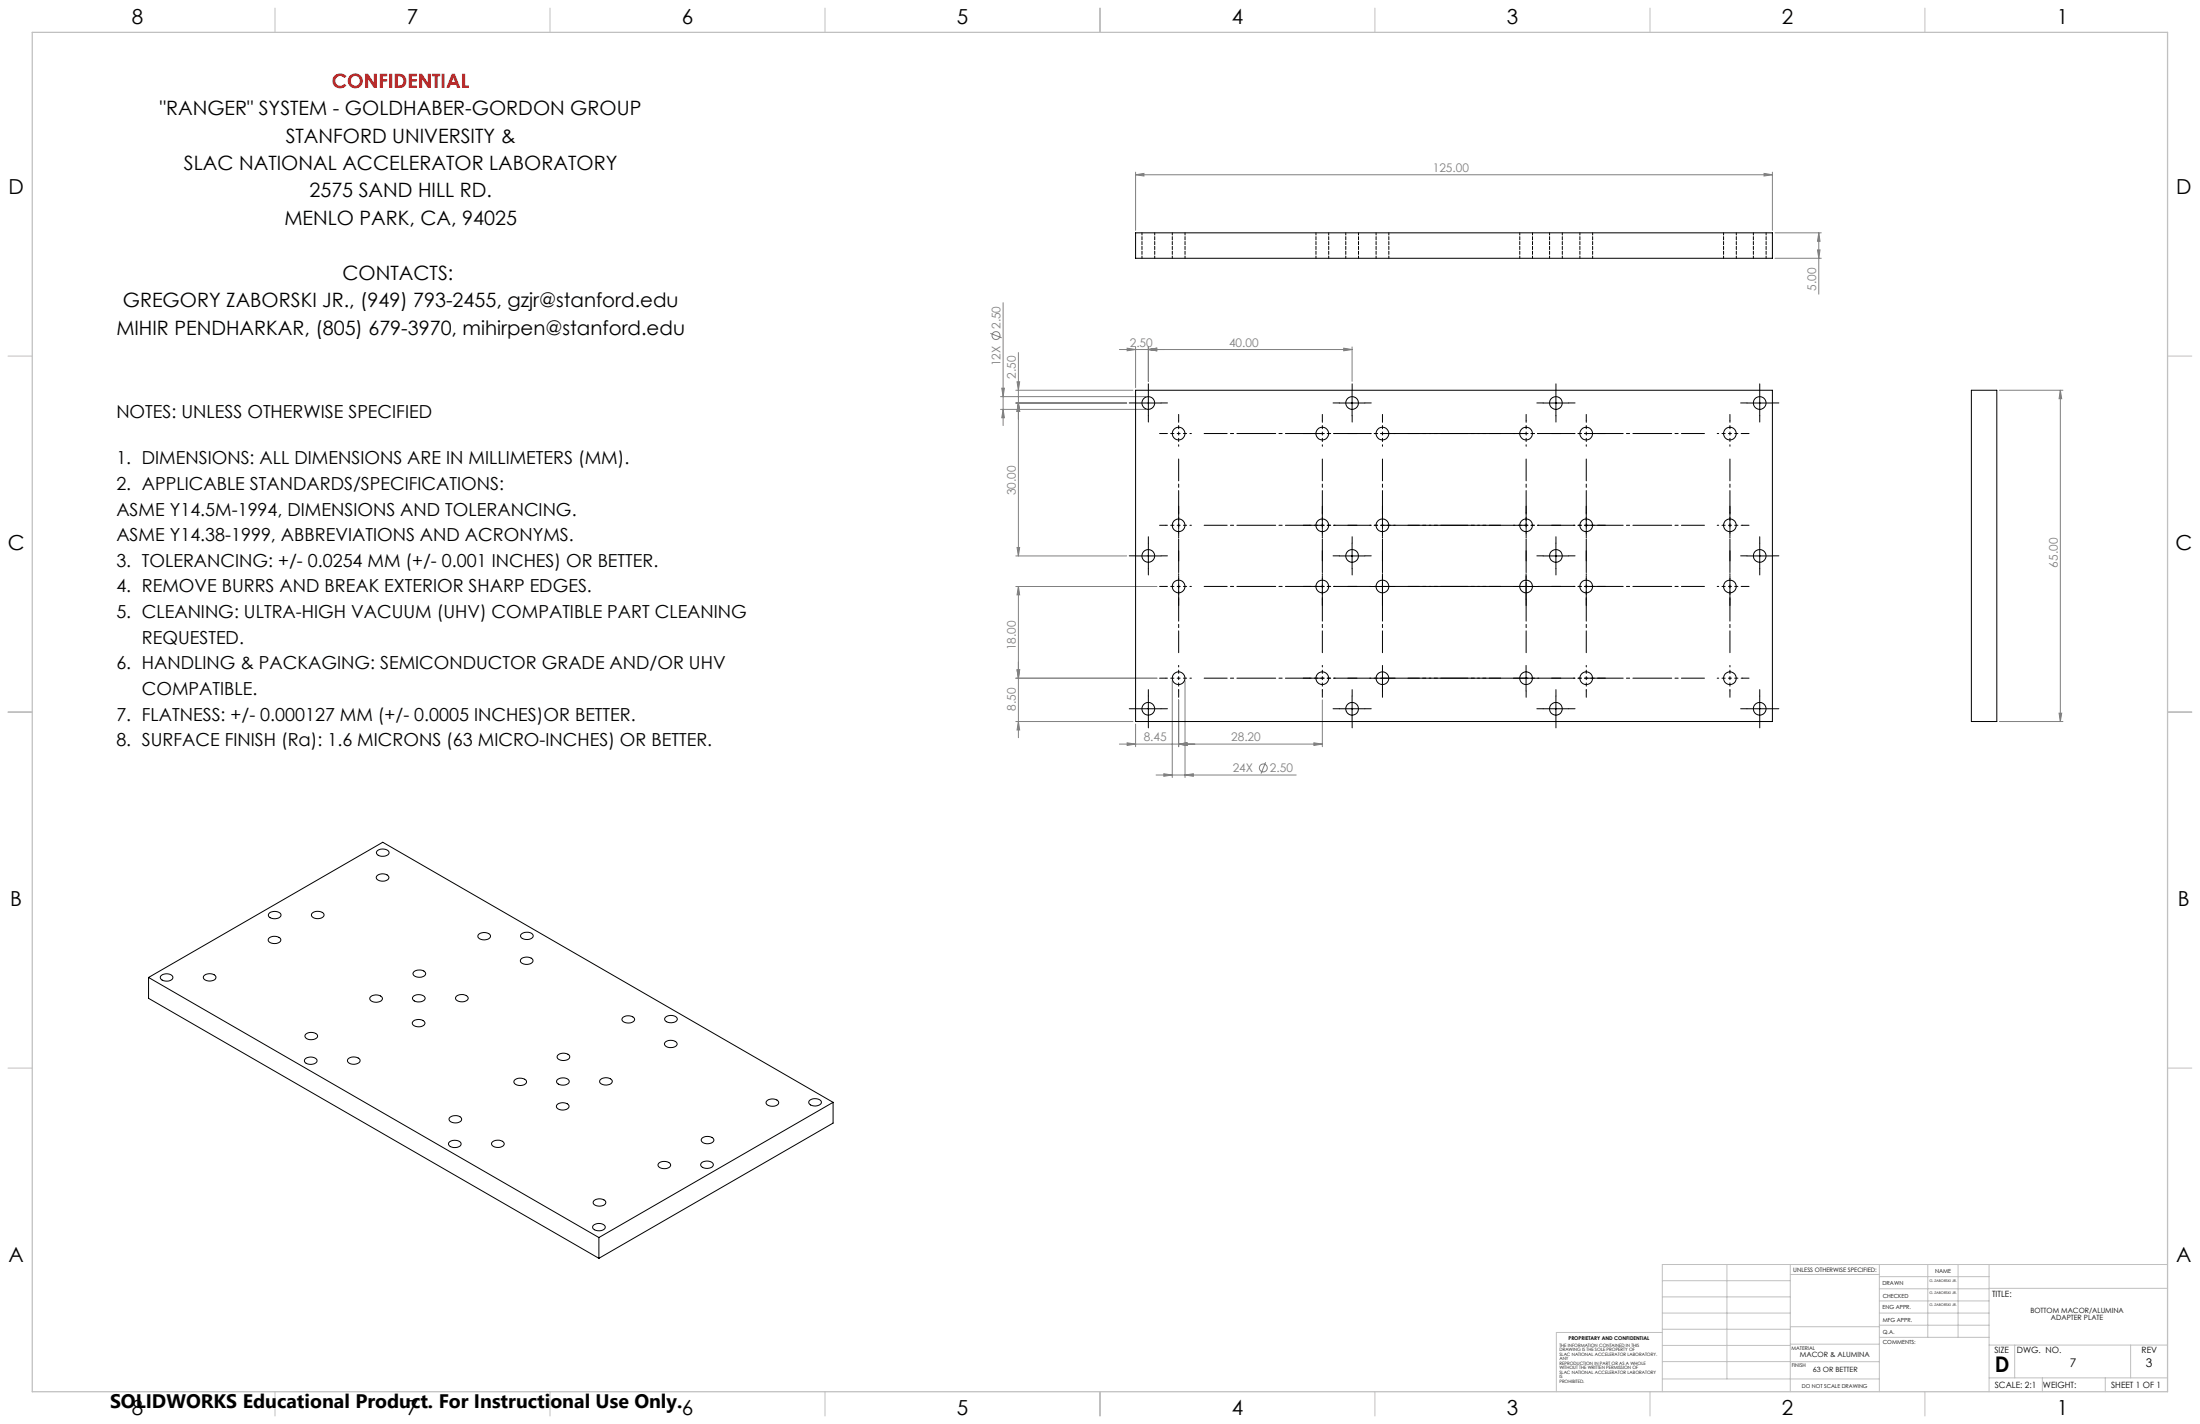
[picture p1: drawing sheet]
<svg xmlns="http://www.w3.org/2000/svg" width="864mm" height="559mm" viewBox="0 0 864 559" stroke-linecap="round" stroke-linejoin="round" font-family="sans-serif">
<g fill="none" stroke="#808080" stroke-width=".39">
<path d="M445.8 68.6l3.3-.5v1zM445.8 67.6v22.8M445.8 68.6h249.9M692.5 68.1l3.2 .5-3.2 .5zM695.7 67.6v22.8M696.8 91.4h18.1M713.5 98.1h.9l-.4 3.3zM714 91.4v24M714 91.4l.4 3.3h-.9zM393.8 118.8v48.2M696.8 101.4h18.1M388.8 130.8l4.4 1.8"/>
<path d="M399.8 138.4v79.8M439.4 137.2h91.4M442.5 136.6l3.3 .6-3.3 .5zM445.8 136.1v16.1M450.8 137.2l3.3-.6v1.1zM450.8 136.1v13.5M527.5 136.6l3.3 .6-3.3 .5zM530.8 136.1v13.5M392.7 155.6h57.1M393.2 152.3h1.1l-.5 3.3zM398.7 153.1h46M398.7 158.2h43.6"/>
<path d="M399.2 149.8h1.1l-.5 3.3zM399.8 158.2l.5 3.2h-1.1zM784.9 153.1h24.9M808.8 153.1l.5 3.4h-1zM808.8 153.1v130M392.7 160.7h57.1M393.8 160.7l.5 3.2h-1.1zM398.7 218.2h43.6M399.2 214.8h1.1l-.5 3.4zM398.7 230.2h55.5M399.8 230.2l.5 3.2h-1.1zM399.8 230.2v59.3"/>
<path d="M399.2 262.9h1.1l-.5 3.2zM454.2 266.1h-55.5M460.2 267.2v37.9M462.7 274.6v18.4M465.2 267.2v37.9M519.1 274.6v18.4M808.3 279.9h1l-.5 3.2zM398.7 283.1h46M399.8 283.1l.5 3.4h-1.1zM439.4 292h79.7M442.5 291.5l3.3 .5-3.3 .5zM445.8 284.1v8.9"/>
<path d="M462.7 292l3.2-.5v1zM496.8 299.1l-1.8 4.5M515.8 291.5l3.3 .5-3.3 .5zM784.9 283.1h24.9M453.8 304.1h55M456.8 303.6l3.4 .5-3.4 .5zM465.2 304.1l3.3-.5v1z"/>
<circle cx="391" cy="131.7" r="1.55"/>
<circle cx="495.9" cy="301.4" r="1.56"/>
</g>
<g fill="none" stroke="#000" stroke-width=".39" stroke-dasharray="15.2 1.3 1.3 1.3">
<path d="M445.8 158.1h-2.5M450.8 153.1v-2.5M455.8 158.1h2.5M525.8 158.1h-2.5M530.8 153.1v-2.5M535.8 158.1h2.5M605.8 158.1h-2.5M610.8 153.1v-2.5M615.8 158.1h2.5M685.8 158.1h-2.5M690.8 153.1v-2.5M695.8 158.1h2.5"/>
<path d="M450.8 163.1v2.5M457.7 170.1h-2.5M462.7 165.1v-2.5M514.1 170.1h-2.5M519.1 165.1v-2.5M530.8 163.1v2.5M542.7 165.1v-2.5M599.1 165.1v-2.5M610.8 163.1v2.5M622.7 165.1v-2.5M627.7 170.1h2.5M679.1 165.1v-2.5"/>
<path d="M684.1 170.1h2.5M690.8 163.1v2.5M445.8 218.1h-2.5M450.8 213.1v-2.5M455.8 218.1h2.5M457.7 206.1h-2.5M462.7 201.1v-2.5M514.1 206.1h-2.5M519.1 201.1v-2.5M525.8 218.1h-2.5M530.8 213.1v-2.5M535.8 218.1h2.5"/>
<path d="M542.7 201.1v-2.5M599.1 201.1v-2.5M605.8 218.1h-2.5M610.8 213.1v-2.5M615.8 218.1h2.5M622.7 201.1v-2.5M627.7 206.1h2.5M679.1 201.1v-2.5M684.1 206.1h2.5M685.8 218.1h-2.5M690.8 213.1v-2.5M695.8 218.1h2.5"/>
<path d="M450.8 223.1v2.5M457.7 230.1h-2.5M462.7 235.1v2.5M514.1 230.1h-2.5M519.1 235.1v2.5M530.8 223.1v2.5M542.7 235.1v2.5M599.1 235.1v2.5M610.8 223.1v2.5M622.7 235.1v2.5M627.7 230.1h2.5M679.1 235.1v2.5"/>
<path d="M684.1 230.1h2.5M690.8 223.1v2.5M445.8 278.1h-2.5M450.8 273.1v-2.5M455.8 278.1h2.5M457.7 266.1h-2.5M462.7 271.1v2.5M514.1 266.1h-2.5M519.1 271.1v2.5M525.8 278.1h-2.5M530.8 273.1v-2.5M535.8 278.1h2.5"/>
<path d="M542.7 271.1v2.5M599.1 271.1v2.5M605.8 278.1h-2.5M610.8 273.1v-2.5M615.8 278.1h2.5M622.7 271.1v2.5M627.7 266.1h2.5M679.1 271.1v2.5M684.1 266.1h2.5M685.8 278.1h-2.5M690.8 273.1v-2.5M695.8 278.1h2.5"/>
<path d="M450.8 283.1v2.5M530.8 283.1v2.5M610.8 283.1v2.5M690.8 283.1v2.5"/>
</g>
<g fill="none" stroke="#000" stroke-width=".39" stroke-dasharray="15.2 1.3 1.3 1.3" stroke-dashoffset="14.6">
<path d="M462.7 170.1v-5M462.7 170.1h-5M462.7 170.1v5M462.7 170.1h5M519.1 170.1v-5M519.1 170.1h-5M519.1 170.1v5M519.1 170.1h5M542.7 170.1v-5M542.7 170.1h-5M542.7 170.1v5M542.7 170.1h5"/>
<path d="M599.1 170.1v-5M599.1 170.1h-5M599.1 170.1v5M599.1 170.1h5M622.7 170.1v-5M622.7 170.1h-5M622.7 170.1v5M622.7 170.1h5M679.1 170.1v-5M679.1 170.1h-5M679.1 170.1v5M679.1 170.1h5"/>
<path d="M462.7 206.1v-5M462.7 206.1h-5M462.7 206.1v5M462.7 206.1h5M519.1 206.1v-5M519.1 206.1h-5M519.1 206.1v5M519.1 206.1h5M542.7 206.1v-5M542.7 206.1h-5M542.7 206.1v5M542.7 206.1h5"/>
<path d="M599.1 206.1v-5M599.1 206.1h-5M599.1 206.1v5M599.1 206.1h5M622.7 206.1v-5M622.7 206.1h-5M622.7 206.1v5M622.7 206.1h5M679.1 206.1v-5M679.1 206.1h-5M679.1 206.1v5M679.1 206.1h5"/>
<path d="M462.7 230.1v-5M462.7 230.1h-5M462.7 230.1v5M462.7 230.1h5M519.1 230.1v-5M519.1 230.1h-5M519.1 230.1v5M519.1 230.1h5M622.7 230.1v-5M622.7 230.1h-5M622.7 230.1v5M622.7 230.1h5"/>
<path d="M679.1 230.1v-5M679.1 230.1h-5M679.1 230.1v5M679.1 230.1h5M462.7 266.1v-5M462.7 266.1h-5M462.7 266.1v5M462.7 266.1h5M519.1 266.1v-5M519.1 266.1h-5M519.1 266.1v5M519.1 266.1h5"/>
<path d="M622.7 266.1v-5M622.7 266.1h-5M622.7 266.1v5M622.7 266.1h5M679.1 266.1v-5M679.1 266.1h-5M679.1 266.1v5M679.1 266.1h5"/>
</g>
<g fill="none" stroke="#000" stroke-width=".39" stroke-dasharray="15.2 1.3 1.3 1.3" stroke-dashoffset="6.2">
<path d="M472.7 170.1h60M529.1 170.1h60M552.7 170.1h60M609.1 170.1h60M472.7 206.1h60M529.1 206.1h60M552.7 206.1h60M609.1 206.1h60M472.7 230.1h60M529.1 230.1h60M552.7 230.1h60M609.1 230.1h60"/>
<path d="M472.7 266.1h60M529.1 266.1h60M552.7 266.1h60M609.1 266.1h60"/>
</g>
<path d="M462.7 220.1v-40M519.1 220.1v-40M542.7 220.1v-40M599.1 220.1v-40M622.7 220.1v-40M679.1 220.1v-40M462.7 256.1v-40M519.1 256.1v-40M542.7 256.1v-40M599.1 256.1v-40M622.7 256.1v-40M679.1 256.1v-40" fill="none" stroke="#000" stroke-width=".39" stroke-dasharray="15.2 1.3 1.3 1.3" stroke-dashoffset="6.7"/>
<g fill="none" stroke="#000" stroke-width=".39">
<path d="M445.8 158.2h10M450.8 153.1v10.1M525.7 158.2h10.1M530.8 153.1v10.1M605.8 158.2h10M610.8 153.1v10.1M685.8 158.2h9.9M690.8 153.1v10.1M445.8 218.2h10M450.8 213.1v10M525.7 218.2h10.1M530.8 213.1v10"/>
<path d="M605.8 218.2h10M610.8 213.1v10M685.8 218.2h9.9M690.8 213.1v10M537.7 230.2h10M542.7 225.1v10M594.1 230.2h10M599.1 225.1v10M445.8 278.1h10M450.8 273.2v9.9M525.7 278.1h10.1M530.8 273.2v9.9"/>
<path d="M537.7 266.1h10M542.7 261.1v10M594.1 266.1h10M599.1 261.1v10M605.8 278.1h10M610.8 273.2v9.9M685.8 278.1h9.9M690.8 273.2v9.9"/>
</g>
<g fill="none" stroke="#c0c0c0" stroke-width=".39">
<path d="M108 3.2v9.5M215.9 3.2v9.5M323.8 3.2v9.5M431.8 3.2v9.5M539.7 3.2v9.5M647.7 3.2v9.5M755.6 3.2v9.5M3.1 139.7h9.6M850.9 139.7h9.5M3.1 279.4h9.6M850.9 279.4h9.5M3.1 419.1h9.6"/>
<path d="M850.9 419.1h9.5M677.9 496.2v44.9M702.8 496.2v49.9M737.7 496.2v49.9M756.7 496.2v28.6M768.6 496.2v28.6M780.8 496.2v49.9M850.9 496.2h-198.4v49.9M652.5 515.3h50.3M652.5 508.9h50.3M652.5 502.6h50.3M702.8 500.1h34.9"/>
<path d="M737.7 510.5h43.1M737.7 505.7h43.1M737.7 501h43.1M737.7 515.3h43.1M780.8 505.6h70.1M652.5 534.3l85.2 .1M652.5 528h50.3M652.5 521.6h50.3M652.5 522.9h-41.6v23.2M702.8 527.5h35M702.8 520.6h35M737.7 520h43.1"/>
<path d="M737.8 524.8h43M780.8 527.8h70.1M790.9 527.8v12.9M836.4 527.8v12.9M108 546.1v9.6M215.9 546.1v9.6M323.8 546.1v9.6M431.8 546.1v9.6M539.7 546.1v9.6M647.7 546.1v9.6M652.5 541.1h85.2M755.6 546.1v9.6"/>
<path d="M780.8 540.7h70.1M801.7 540.7v5.4M826.4 540.7v5.4"/>
</g>
<path d="M12.7 12.7h838.2v533.4h-838.2z" fill="none" stroke="#c0c0c0" stroke-width=".5"/>
<g fill="#808080">
<path d="M692.5 68.1l3.2 .5-3.2 .5zM445.8 68.6l3.3-.5v1z"/>
<path d="M442.5 136.6l3.3 .6-3.3 .5zM450.8 137.2l3.3-.6v1.1zM450.8 137.2l3.3-.6v1.1zM527.5 136.6l3.3 .6-3.3 .5zM456.8 303.6l3.4 .5-3.4 .5zM465.2 304.1l3.3-.5v1zM442.5 291.5l3.3 .5-3.3 .5zM462.7 292l3.2-.5v1zM462.7 292l3.2-.5v1zM515.8 291.5l3.3 .5-3.3 .5z"/>
<path d="M399.8 283.1l.5 3.4h-1.1zM399.2 262.9h1.1l-.5 3.2zM808.3 279.9h1l-.5 3.2zM808.8 153.1l.5 3.4h-1zM713.5 98.1h.9l-.4 3.3zM714 91.4l.4 3.3h-.9z"/>
<path d="M393.2 152.3h1.1l-.5 3.3zM393.8 160.7l.5 3.2h-1.1zM399.2 149.8h1.1l-.5 3.3zM399.8 158.2l.5 3.2h-1.1zM399.8 158.2l.5 3.2h-1.1zM399.2 214.8h1.1l-.5 3.4zM399.8 230.2l.5 3.2h-1.1zM399.2 262.9h1.1l-.5 3.2z"/>
</g>
<g fill="none" stroke="#000" stroke-width=".39">
<path d="M445.8 91.4h249.9v10h-249.9zM445.8 153.1h249.9v130h-249.9zM773.9 153.1h9.9v130h-9.9zM148.2 333.7a3.4 3.4 0 0 1 4.5 .6 1.78 1.78 0 0 1-2.3 1.7h-.7a1.43 1.43 0 0 1-1.6-.6 1.43 1.43 0 0 1 .1-1.7zM105.8 358.2a3.4 3.4 0 0 1 4.5 .6 2.44 2.44 0 0 1-3.7 1.6 1.19 1.19 0 0 1-1.2-.8 1.19 1.19 0 0 1 .4-1.4zM122.4 358.5a3.3 3.3 0 0 1 4.8 .2 2.44 2.44 0 0 1-3.7 1.6 1.35 1.35 0 0 1-1.1-1.8zM148.2 343.5a3 3 0 0 1 4.5 1 3.1 3.1 0 0 1-5 .2v-.5zM105.4 368.3a3.3 3.3 0 0 1 4.8 .2 1.84 1.84 0 0 1-2.3 1.8l-1.4-.2a1.3 1.3 0 0 1-1.1-1.8zM188.1 366.5a3.4 3.4 0 0 1 4.4 .6 2.42 2.42 0 0 1-3.6 1.6 1.2 1.2 0 0 1-1.2-.8 1.2 1.2 0 0 1 .4-1.4zM204.5 366.7a3.3 3.3 0 0 1 4.8 .3 1.83 1.83 0 0 1-2.3 1.7l-1.4-.2a1.3 1.3 0 0 1-1.1-1.8zM204.8 376.1a3.4 3.4 0 0 1 4.4 .6 2.42 2.42 0 0 1-3.6 1.6 1.2 1.2 0 0 1-1.3-.8 1.2 1.2 0 0 1 .5-1.4zM58.3 383.6l176.8 102"/>
<path d="M58.3 383.6l91.9-53.1 176.8 102.1M58.3 383.6v8.2l176.8 102M63.4 382.7a3.3 3.3 0 0 1 4.4 .6 2.04 2.04 0 0 1-2.9 1.7l-.7-.2a1.19 1.19 0 0 1-1.2-.7 1.19 1.19 0 0 1 .4-1.4zM79.9 383a3.3 3.3 0 0 1 4.8 .2 2.42 2.42 0 0 1-3.6 1.6 1.34 1.34 0 0 1-1.2-1.8zM145.3 391.4a3.3 3.3 0 0 1 4.8 .1 2.42 2.42 0 0 1-3.7 1.6 1.34 1.34 0 0 1-1.1-1.7zM162.4 390.9a3.4 3.4 0 0 1 4.4 .5 1.78 1.78 0 0 1-2.2 1.8h-.7a1.43 1.43 0 0 1-1.6-.6 1.43 1.43 0 0 1 .1-1.7zM162.6 381.2a3 3 0 0 1 4.5 1 3.1 3.1 0 0 1-4.9 .2l-.1-.4zM179.3 390.8a3 3 0 0 1 4.5 1 3.1 3.1 0 0 1-4.9 .2l-.1-.4zM244.6 399.2a3.4 3.4 0 0 1 4.5 .5 1.78 1.78 0 0 1-2.3 1.8l-1.4-.2a1.19 1.19 0 0 1-1.2-.8 1.19 1.19 0 0 1 .4-1.3zM261.4 399.1a3.3 3.3 0 0 1 4.4 .5 2.39 2.39 0 0 1-3.6 1.6 1.19 1.19 0 0 1-1.2-.8 1.19 1.19 0 0 1 .4-1.3zM120 415.4a3.4 3.4 0 0 1 4.4 .5 2.44 2.44 0 0 1-3.6 1.6 1.19 1.19 0 0 1-1.2-.8 1.19 1.19 0 0 1 .4-1.3zM120.2 405.7a3.4 3.4 0 0 1 4.4 .6 1.84 1.84 0 0 1-2.3 1.7h-.7a1.41 1.41 0 0 1-1.5-.6 1.41 1.41 0 0 1 .1-1.7z"/>
<path d="M136.9 415.3a3.4 3.4 0 0 1 4.4 .6 1.88 1.88 0 0 1-2.3 1.8l-.7-.1a1.41 1.41 0 0 1-1.6-.6 1.41 1.41 0 0 1 .2-1.7zM162.3 400.6a3 3 0 0 1 4.5 1 3.1 3.1 0 0 1-4.9 .2l-.1-.4zM218.8 414.2a3.3 3.3 0 0 1 4.8 .2 2.44 2.44 0 0 1-3.6 1.6 1.3 1.3 0 0 1-1.2-1.8zM261.3 408.8a3.4 3.4 0 0 1 4.4 .6 1.78 1.78 0 0 1-2.2 1.7h-.7a1.43 1.43 0 0 1-1.6-.6 1.43 1.43 0 0 1 .1-1.7zM176.4 438.7a3.3 3.3 0 0 1 4.8 .2 1.78 1.78 0 0 1-2.3 1.8l-1.3-.2a1.34 1.34 0 0 1-1.2-1.8zM201.9 424a3.3 3.3 0 0 1 4.8 .2 2.44 2.44 0 0 1-3.7 1.6 1.35 1.35 0 0 1-1.1-1.8zM218.6 423.9a3.3 3.3 0 0 1 4.8 .2 1.84 1.84 0 0 1-2.3 1.7l-1.4-.1a1.3 1.3 0 0 1-1.1-1.8zM218.9 433.3a3.4 3.4 0 0 1 4.4 .5 2.44 2.44 0 0 1-3.6 1.6 1.19 1.19 0 0 1-1.2-.8 1.19 1.19 0 0 1 .4-1.3zM235.5 423.9a3.3 3.3 0 0 1 4.8 .1 2.42 2.42 0 0 1-3.6 1.6 1.3 1.3 0 0 1-1.2-1.7zM300.8 432.2a3.3 3.3 0 0 1 4.8 .2 1.83 1.83 0 0 1-2.2 1.7l-1.4-.1a1.3 1.3 0 0 1-1.2-1.8zM318 431.7a3.4 3.4 0 0 1 4.4 .6 1.87 1.87 0 0 1-2.3 1.7h-.7a1.42 1.42 0 0 1-1.6-.6 1.42 1.42 0 0 1 .2-1.7zM327 432.6l-91.9 53"/>
<path d="M327 432.6v8.1l-91.9 53.1M176.2 448.4a3.3 3.3 0 0 1 4.8 .2 1.78 1.78 0 0 1-2.3 1.7h-.7a1.58 1.58 0 0 1-1.8-1.9zM193.1 448.3a2.99 2.99 0 0 1 4.8 .6 3.1 3.1 0 0 1-4.9 .3zM258.8 456.3a3.4 3.4 0 0 1 4.4 .6 1.78 1.78 0 0 1-2.3 1.7l-1.3-.2a1.19 1.19 0 0 1-1.2-.7 1.19 1.19 0 0 1 .4-1.4zM275.5 456.2a3.4 3.4 0 0 1 4.5 .5 2.42 2.42 0 0 1-3.7 1.6 1.21 1.21 0 0 1-1.2-.8 1.21 1.21 0 0 1 .4-1.3zM275.7 446.5a3.4 3.4 0 0 1 4.5 .6 2.42 2.42 0 0 1-3.7 1.6 1.21 1.21 0 0 1-1.1-.8 1.21 1.21 0 0 1 .3-1.4zM233.3 471a3.3 3.3 0 0 1 4.5 .6 2.44 2.44 0 0 1-3.7 1.5 1.17 1.17 0 0 1-1.2-.7 1.17 1.17 0 0 1 .4-1.4zM232.8 481a3.3 3.3 0 0 1 4.8 .3 1.84 1.84 0 0 1-2.3 1.7l-1.4-.2a1.3 1.3 0 0 1-1.1-1.8zM235.1 485.6v8.2"/>
<circle cx="450.8" cy="158.1" r="2.51"/>
<circle cx="530.8" cy="158.1" r="2.51"/>
<circle cx="610.7" cy="158.1" r="2.51"/>
<circle cx="690.8" cy="158.1" r="2.51"/>
<circle cx="462.6" cy="170.1" r="2.5"/>
<circle cx="519.1" cy="170.1" r="2.5"/>
<circle cx="542.7" cy="170.1" r="2.5"/>
<circle cx="599.1" cy="170.1" r="2.5"/>
<circle cx="622.7" cy="170.1" r="2.5"/>
<circle cx="679.1" cy="170.1" r="2.5"/>
<circle cx="450.8" cy="218.1" r="2.5"/>
<circle cx="462.6" cy="206.2" r="2.5"/>
<circle cx="519.1" cy="206.2" r="2.5"/>
<circle cx="530.8" cy="218.1" r="2.5"/>
<circle cx="542.7" cy="206.2" r="2.5"/>
<circle cx="599.1" cy="206.2" r="2.5"/>
<circle cx="610.7" cy="218.1" r="2.5"/>
<circle cx="622.7" cy="206.2" r="2.5"/>
<circle cx="679.1" cy="206.2" r="2.5"/>
<circle cx="690.8" cy="218.1" r="2.5"/>
<circle cx="462.6" cy="230.1" r="2.5"/>
<circle cx="519.1" cy="230.1" r="2.5"/>
<circle cx="542.7" cy="230.1" r="2.5"/>
<circle cx="599.1" cy="230.1" r="2.5"/>
<circle cx="622.7" cy="230.1" r="2.5"/>
<circle cx="679.1" cy="230.1" r="2.5"/>
<circle cx="450.8" cy="278.1" r="2.5"/>
<circle cx="462.7" cy="266.1" r="2.51"/>
<circle cx="519.1" cy="266.1" r="2.51"/>
<circle cx="530.8" cy="278.1" r="2.5"/>
<circle cx="542.7" cy="266.1" r="2.51"/>
<circle cx="599.1" cy="266.1" r="2.51"/>
<circle cx="610.7" cy="278.1" r="2.5"/>
<circle cx="622.7" cy="266.1" r="2.51"/>
<circle cx="679.1" cy="266.1" r="2.51"/>
<circle cx="690.8" cy="278.1" r="2.5"/>
</g>
<g fill="none" stroke="#000" stroke-width=".39" stroke-dasharray="1.3 .6" stroke-dashoffset=".4">
<path d="M448.3 91.3v10M460.2 91.3v10M516.6 91.3v10M528.3 91.3v10M540.2 91.3v10M596.6 91.3v10M608.3 91.3v10M620.2 91.3v10M676.6 91.3v10M688.3 91.3v10M453.3 101.3v-10M465.2 101.3v-10"/>
<path d="M521.6 101.3v-10M533.3 101.3v-10M545.2 101.3v-10M601.6 101.3v-10M613.3 101.3v-10M625.2 101.3v-10M681.6 101.3v-10M693.3 101.3v-10"/>
</g>
<text font-size="8.5" x="783.1" y="538.4">D</text>
<g font-size="8.1">
<text x="51.7" y="9.3">8</text>
<text x="159.7" y="9.3">7</text>
<text x="267.6" y="9.3">6</text>
<text x="375.5" y="9.3">5</text>
<text x="483.5" y="9.3">4</text>
<text x="591.4" y="9.3">3</text>
<text x="699.4" y="9.3">2</text>
<text x="807.3" y="9.3">1</text>
<text x="3.3" y="76">D</text>
<text x="854.2" y="76">D</text>
<text x="3" y="215.7">C</text>
<text x="853.9" y="215.7">C</text>
<text x="4" y="355.4">B</text>
<text x="854.9" y="355.4">B</text>
<text x="3.3" y="495.1">A</text>
<text x="854.2" y="495.1">A</text>
<text x="51.7" y="555.4">8</text>
<text x="159.7" y="555.4">7</text>
<text x="267.6" y="555.4">6</text>
<text x="375.5" y="555.4">5</text>
<text x="483.5" y="555.4">4</text>
<text x="591.4" y="555.4">3</text>
<text x="699.4" y="555.4">2</text>
<text x="807.3" y="555.4">1</text>
</g>
<text font-size="7.8" fill="#f00" x="130.3" y="34.4">CONFIDENTIAL</text>
<g font-size="7.8">
<text x="62.8" y="45.2">&quot;RANGER&quot; SYSTEM - GOLDHABER-GORDON GROUP</text>
<text x="112.2" y="55.9">STANFORD UNIVERSITY &amp;</text>
<text x="72.2" y="66.7">SLAC NATIONAL ACCELERATOR LABORATORY</text>
<text x="121.5" y="77.5">2575 SAND HILL RD.</text>
<text x="111.6" y="88.2">MENLO PARK, CA, 94025</text>
<text x="134.5" y="109.8">CONTACTS:</text>
<text x="48.2" y="120.5">GREGORY ZABORSKI JR., (949) 793-2455, gzjr@stanford.edu</text>
<text x="45.7" y="131.3">MIHIR PENDHARKAR, (805) 679-3970, mihirpen@stanford.edu</text>
</g>
<text font-size="7.7" x="43.2" y="552.5">SOLIDWORKS Educational Product. For Instructional Use Only.</text>
<g font-size="7.1">
<text x="45.7" y="164.1">NOTES: UNLESS OTHERWISE SPECIFIED</text>
<text x="45.7" y="182.2">1. DIMENSIONS: ALL DIMENSIONS ARE IN MILLIMETERS (MM).</text>
<text x="45.7" y="192.3">2. APPLICABLE STANDARDS/SPECIFICATIONS:</text>
<text x="45.7" y="202.3">ASME Y14.5M-1994, DIMENSIONS AND TOLERANCING.</text>
<text x="45.7" y="212.4">ASME Y14.38-1999, ABBREVIATIONS AND ACRONYMS.</text>
<text x="45.7" y="222.4">3. TOLERANCING: +/- 0.0254 MM (+/- 0.001 INCHES) OR BETTER.</text>
<text x="45.7" y="232.5">4. REMOVE BURRS AND BREAK EXTERIOR SHARP EDGES.</text>
<text x="45.7" y="242.5">5. CLEANING: ULTRA-HIGH VACUUM (UHV) COMPATIBLE PART CLEANING</text>
<text x="55.7" y="252.6">REQUESTED.</text>
<text x="45.7" y="262.7">6. HANDLING &amp; PACKAGING: SEMICONDUCTOR GRADE AND/OR UHV</text>
<text x="55.7" y="272.7">COMPATIBLE.</text>
<text x="45.7" y="282.8">7. FLATNESS: +/- 0.000127 MM (+/- 0.0005 INCHES)OR BETTER.</text>
<text x="45.7" y="292.8">8. SURFACE FINISH (Ra): 1.6 MICRONS (63 MICRO-INCHES) OR BETTER.</text>
</g>
<g font-size="4.7" fill="#808080">
<text x="562.4" y="67.5">125.00</text>
<text x="713" y="114.1" transform="rotate(-90 713 114.1)">5.00</text>
<text x="392.7" y="129.1" transform="rotate(-90 392.7 129.1)">2.50</text>
<text x="443.5" y="136.1">2.50</text>
<text x="482.4" y="136.1">40.00</text>
<text x="392.7" y="143.7" transform="rotate(-90 392.7 143.7)">12X</text>
<text x="398.8" y="148.7" transform="rotate(-90 398.8 148.7)">2.50</text>
<text x="398.8" y="194.4" transform="rotate(-90 398.8 194.4)">30.00</text>
<text x="807.8" y="222.7" transform="rotate(-90 807.8 222.7)">65.00</text>
<text x="398.8" y="255.2" transform="rotate(-90 398.8 255.2)">18.00</text>
<text x="398.8" y="278.9" transform="rotate(-90 398.8 278.9)">8.50</text>
<text x="448.9" y="291">8.45</text>
<text x="483.3" y="291">28.20</text>
<text x="483.9" y="303">24X</text>
<text x="498.5" y="303">2.50</text>
</g>
<g font-size="4.7">
<text x="812.4" y="536.4">7</text>
<text x="842.4" y="536.4">3</text>
</g>
<g font-size="3.4">
<text x="782" y="508.9">TITLE:</text>
<text x="782.9" y="531">SIZE</text>
<text x="791.7" y="531">DWG. NO.</text>
<text x="840.7" y="531.1">REV</text>
<text x="783" y="544.6">SCALE: 2:1</text>
<text x="801.9" y="544.7">WEIGHT:</text>
<text x="828.7" y="544.6">SHEET 1 OF 1</text>
</g>
<g font-size="2.8">
<text x="797" y="515.3">BOTTOM MACOR/ALUMINA</text>
<text x="805.1" y="518.1">ADAPTER PLATE</text>
<text x="706.5" y="532.6">MACOR &amp; ALUMINA</text>
<text x="711.6" y="538.2">63 OR BETTER</text>
</g>
<text font-size="2.4" x="704" y="499.1">UNLESS OTHERWISE SPECIFIED:</text>
<g font-size="2.2">
<text x="759.6" y="499.5">NAME</text>
<text x="739" y="504.3">DRAWN</text>
<text x="739.1" y="509.2">CHECKED</text>
<text x="739" y="513.9">ENG APPR.</text>
<text x="739.1" y="518.6">MFG APPR.</text>
<text x="739.1" y="523.3">Q.A.</text>
<text x="739.1" y="527.5">COMMENTS:</text>
</g>
<text font-size="2.1" x="707.3" y="544.5">DO NOT SCALE DRAWING</text>
<g font-size="2">
<text x="615.7" y="525.8">PROPRIETARY AND CONFIDENTIAL</text>
<text x="703.3" y="529.6">MATERIAL</text>
<text x="703.3" y="536.4">FINISH</text>
</g>
<g font-size="1.8">
<text x="612.2" y="528.6">THE INFORMATION CONTAINED IN THIS</text>
<text x="612.2" y="530.3">DRAWING IS THE SOLE PROPERTY OF</text>
<text x="612.2" y="532.1">SLAC NATIONAL ACCELERATOR LABORATORY.</text>
<text x="612.2" y="533.9">ANY</text>
<text x="612.2" y="535.6">REPRODUCTION IN PART OR AS A WHOLE</text>
<text x="612.2" y="537.4">WITHOUT THE WRITTEN PERMISSION OF</text>
<text x="612.2" y="539.1">SLAC NATIONAL ACCELERATOR LABORATORY</text>
<text x="612.2" y="540.9">IS</text>
<text x="612.2" y="542.7">PROHIBITED.</text>
</g>
<g font-size="1.4">
<text x="757.4" y="503.2">G. ZABORSKI JR.</text>
<text x="757.4" y="508">G. ZABORSKI JR.</text>
<text x="757.4" y="512.6">G. ZABORSKI JR.</text>
</g>
</svg>
